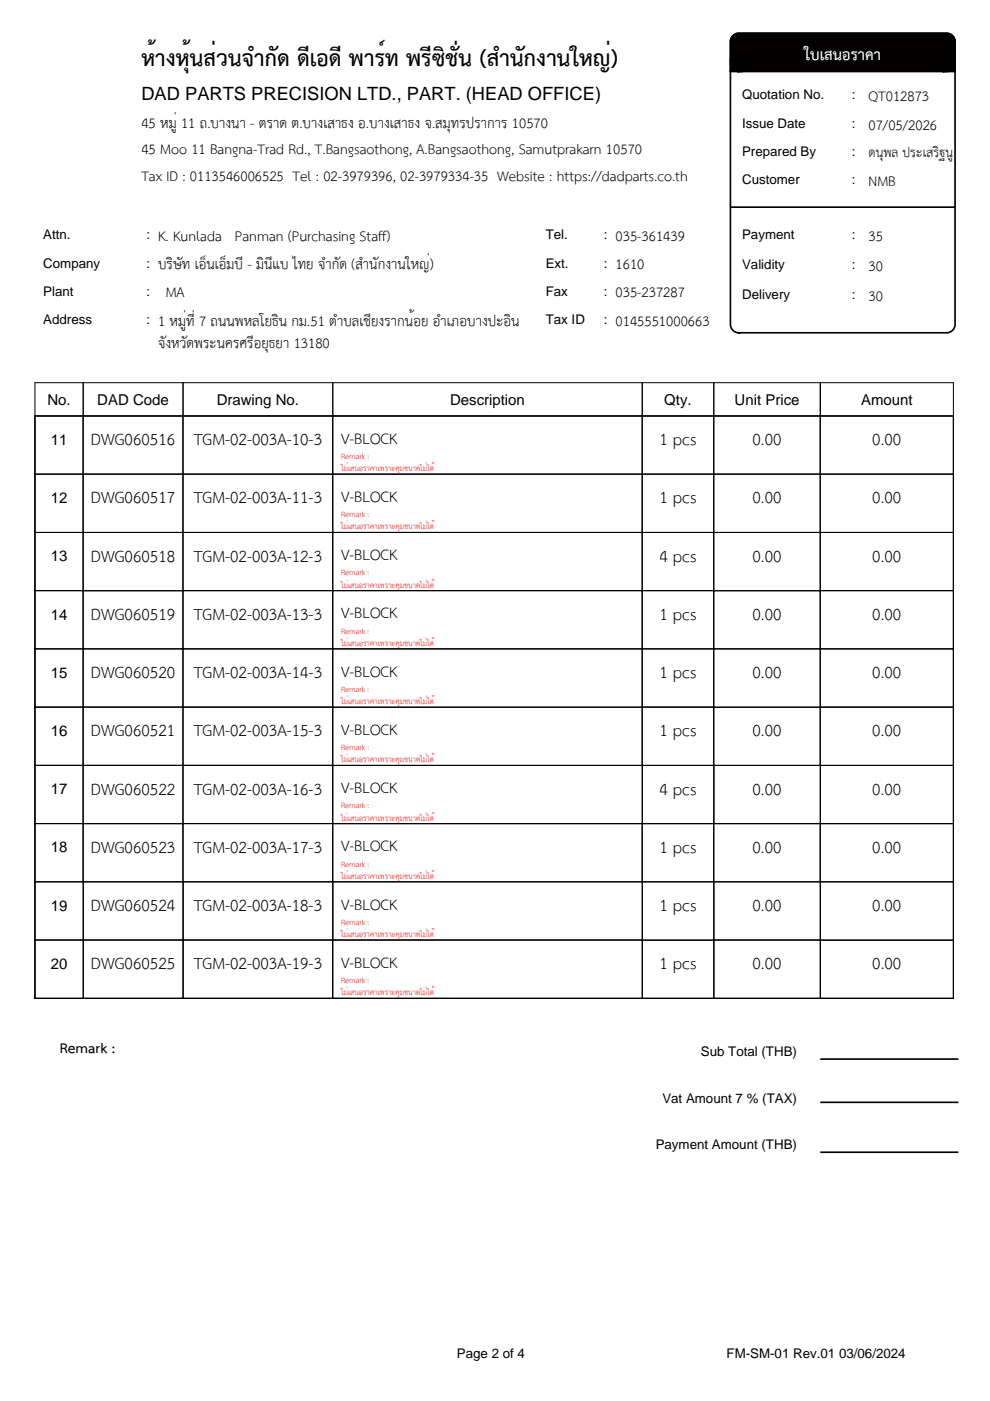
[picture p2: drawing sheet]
<svg xmlns="http://www.w3.org/2000/svg" width="210mm" height="297mm" viewBox="0 0 210 297" stroke-linecap="round" stroke-linejoin="round" font-family="sans-serif">
<path d="M7.4 88.2h10.2v12.3h-10.2z" fill="none" stroke="#000" stroke-width=".21"/>
<path d="M17.6 88.2h21.2v12.3h-21.2z" fill="#fff"/>
<path d="M17.6 88.2h21.2v12.3h-21.2z" fill="none" stroke="#000" stroke-width=".21"/>
<path d="M38.8 88.2h31.8v12.3h-31.8z" fill="#fff"/>
<path d="M38.8 88.2h31.8v12.3h-31.8z" fill="none" stroke="#000" stroke-width=".21"/>
<path d="M70.6 88.2h65.6v12.3h-65.6z" fill="#fff"/>
<path d="M70.6 88.2h65.6v12.3h-65.6z" fill="none" stroke="#000" stroke-width=".21"/>
<path d="M136.2 88.2h15.1v12.3h-15.1z" fill="#fff"/>
<path d="M136.2 88.2h15.1v12.3h-15.1z" fill="none" stroke="#000" stroke-width=".21"/>
<path d="M151.3 88.2h22.6v12.3h-22.6z" fill="#fff"/>
<path d="M151.3 88.2h22.6v12.3h-22.6z" fill="none" stroke="#000" stroke-width=".21"/>
<path d="M173.9 88.2h28.2v12.3h-28.2z" fill="#fff"/>
<path d="M173.9 88.2h28.2v12.3h-28.2z" fill="none" stroke="#000" stroke-width=".21"/>
<path d="M7.4 100.5h10.2v12.4h-10.2z" fill="#fff"/>
<path d="M7.4 100.5h10.2v12.4h-10.2z" fill="none" stroke="#000" stroke-width=".21"/>
<path d="M17.6 100.5h21.2v12.4h-21.2z" fill="#fff"/>
<path d="M17.6 100.5h21.2v12.4h-21.2z" fill="none" stroke="#000" stroke-width=".21"/>
<path d="M38.8 100.5h31.8v12.4h-31.8z" fill="#fff"/>
<path d="M38.8 100.5h31.8v12.4h-31.8z" fill="none" stroke="#000" stroke-width=".21"/>
<path d="M70.6 100.5h65.6v12.4h-65.6z" fill="#fff"/>
<path d="M70.6 100.5h65.6v12.4h-65.6z" fill="none" stroke="#000" stroke-width=".21"/>
<path d="M136.2 100.5h15.1v12.4h-15.1z" fill="#fff"/>
<path d="M136.2 100.5h15.1v12.4h-15.1z" fill="none" stroke="#000" stroke-width=".21"/>
<path d="M151.3 100.5h22.6v12.4h-22.6z" fill="#fff"/>
<path d="M151.3 100.5h22.6v12.4h-22.6z" fill="none" stroke="#000" stroke-width=".21"/>
<path d="M173.9 100.5h28.2v12.4h-28.2z" fill="#fff"/>
<path d="M173.9 100.5h28.2v12.4h-28.2z" fill="none" stroke="#000" stroke-width=".21"/>
<path d="M7.4 112.9h10.2v12.3h-10.2z" fill="#fff"/>
<path d="M7.4 112.9h10.2v12.3h-10.2z" fill="none" stroke="#000" stroke-width=".21"/>
<path d="M7.4 125.2h10.2v12.4h-10.2z" fill="#fff"/>
<path d="M7.4 125.2h10.2v12.4h-10.2z" fill="none" stroke="#000" stroke-width=".21"/>
<path d="M17.6 125.2h21.2v12.4h-21.2z" fill="#fff"/>
<path d="M17.6 125.2h21.2v12.4h-21.2z" fill="none" stroke="#000" stroke-width=".21"/>
<path d="M17.6 112.9h21.2v12.3h-21.2z" fill="#fff"/>
<path d="M17.6 112.9h21.2v12.3h-21.2z" fill="none" stroke="#000" stroke-width=".21"/>
<path d="M38.8 112.9h31.8v12.3h-31.8z" fill="#fff"/>
<path d="M38.8 112.9h31.8v12.3h-31.8z" fill="none" stroke="#000" stroke-width=".21"/>
<path d="M38.8 125.2h31.8v12.4h-31.8z" fill="#fff"/>
<path d="M38.8 125.2h31.8v12.4h-31.8z" fill="none" stroke="#000" stroke-width=".21"/>
<path d="M70.6 112.9h65.6v12.3h-65.6z" fill="#fff"/>
<path d="M70.6 112.9h65.6v12.3h-65.6z" fill="none" stroke="#000" stroke-width=".21"/>
<path d="M70.6 125.2h65.6v12.4h-65.6z" fill="#fff"/>
<path d="M70.6 125.2h65.6v12.4h-65.6z" fill="none" stroke="#000" stroke-width=".21"/>
<path d="M136.2 112.9h15.1v12.3h-15.1z" fill="#fff"/>
<path d="M136.2 112.9h15.1v12.3h-15.1z" fill="none" stroke="#000" stroke-width=".21"/>
<path d="M136.2 125.2h15.1v12.4h-15.1z" fill="#fff"/>
<path d="M136.2 125.2h15.1v12.4h-15.1z" fill="none" stroke="#000" stroke-width=".21"/>
<path d="M151.3 125.2h22.6v12.4h-22.6z" fill="#fff"/>
<path d="M151.3 125.2h22.6v12.4h-22.6z" fill="none" stroke="#000" stroke-width=".21"/>
<path d="M151.3 112.9h22.6v12.3h-22.6z" fill="#fff"/>
<path d="M151.3 112.9h22.6v12.3h-22.6z" fill="none" stroke="#000" stroke-width=".21"/>
<path d="M173.9 112.9h28.2v12.3h-28.2z" fill="#fff"/>
<path d="M173.9 112.9h28.2v12.3h-28.2z" fill="none" stroke="#000" stroke-width=".21"/>
<path d="M173.9 125.2h28.2v12.4h-28.2z" fill="#fff"/>
<path d="M173.9 125.2h28.2v12.4h-28.2z" fill="none" stroke="#000" stroke-width=".21"/>
<path d="M7.4 137.6h10.2v12.3h-10.2z" fill="#fff"/>
<path d="M7.4 137.6h10.2v12.3h-10.2z" fill="none" stroke="#000" stroke-width=".21"/>
<path d="M7.4 149.9h10.2v12.4h-10.2z" fill="#fff"/>
<path d="M7.4 149.9h10.2v12.4h-10.2z" fill="none" stroke="#000" stroke-width=".21"/>
<path d="M7.4 162.3h10.2v12.3h-10.2z" fill="#fff"/>
<path d="M7.4 162.3h10.2v12.3h-10.2z" fill="none" stroke="#000" stroke-width=".21"/>
<path d="M7.4 174.6h10.2v12.4h-10.2z" fill="#fff"/>
<path d="M7.4 174.6h10.2v12.4h-10.2z" fill="none" stroke="#000" stroke-width=".21"/>
<path d="M17.6 174.6h21.2v12.4h-21.2z" fill="#fff"/>
<path d="M17.6 174.6h21.2v12.4h-21.2z" fill="none" stroke="#000" stroke-width=".21"/>
<path d="M17.6 137.6h21.2v12.3h-21.2z" fill="#fff"/>
<path d="M17.6 137.6h21.2v12.3h-21.2z" fill="none" stroke="#000" stroke-width=".21"/>
<path d="M17.6 149.9h21.2v12.4h-21.2z" fill="#fff"/>
<path d="M17.6 149.9h21.2v12.4h-21.2z" fill="none" stroke="#000" stroke-width=".21"/>
<path d="M17.6 162.3h21.2v12.3h-21.2z" fill="#fff"/>
<path d="M17.6 162.3h21.2v12.3h-21.2z" fill="none" stroke="#000" stroke-width=".21"/>
<path d="M38.8 137.6h31.8v12.3h-31.8z" fill="#fff"/>
<path d="M38.8 137.6h31.8v12.3h-31.8z" fill="none" stroke="#000" stroke-width=".21"/>
<path d="M38.8 149.9h31.8v12.4h-31.8z" fill="#fff"/>
<path d="M38.8 149.9h31.8v12.4h-31.8z" fill="none" stroke="#000" stroke-width=".21"/>
<path d="M38.8 162.3h31.8v12.3h-31.8z" fill="#fff"/>
<path d="M38.8 162.3h31.8v12.3h-31.8z" fill="none" stroke="#000" stroke-width=".21"/>
<path d="M38.8 174.6h31.8v12.4h-31.8z" fill="#fff"/>
<path d="M38.8 174.6h31.8v12.4h-31.8z" fill="none" stroke="#000" stroke-width=".21"/>
<path d="M70.6 174.6h65.6v12.4h-65.6z" fill="#fff"/>
<path d="M70.6 174.6h65.6v12.4h-65.6z" fill="none" stroke="#000" stroke-width=".21"/>
<path d="M136.2 174.6h15.1v12.4h-15.1z" fill="#fff"/>
<path d="M136.2 174.6h15.1v12.4h-15.1z" fill="none" stroke="#000" stroke-width=".21"/>
<path d="M151.3 174.6h22.6v12.4h-22.6z" fill="#fff"/>
<path d="M151.3 174.6h22.6v12.4h-22.6z" fill="none" stroke="#000" stroke-width=".21"/>
<path d="M173.9 174.6h28.2v12.4h-28.2z" fill="#fff"/>
<path d="M173.9 174.6h28.2v12.4h-28.2z" fill="none" stroke="#000" stroke-width=".21"/>
<path d="M173.9 162.3h28.2v12.3h-28.2z" fill="#fff"/>
<path d="M173.9 162.3h28.2v12.3h-28.2z" fill="none" stroke="#000" stroke-width=".21"/>
<path d="M151.3 162.3h22.6v12.3h-22.6z" fill="#fff"/>
<path d="M151.3 162.3h22.6v12.3h-22.6z" fill="none" stroke="#000" stroke-width=".21"/>
<path d="M136.2 162.3h15.1v12.3h-15.1z" fill="#fff"/>
<path d="M136.2 162.3h15.1v12.3h-15.1z" fill="none" stroke="#000" stroke-width=".21"/>
<path d="M70.6 162.3h65.6v12.3h-65.6z" fill="#fff"/>
<path d="M70.6 162.3h65.6v12.3h-65.6z" fill="none" stroke="#000" stroke-width=".21"/>
<path d="M70.6 149.9h65.6v12.4h-65.6z" fill="#fff"/>
<path d="M70.6 149.9h65.6v12.4h-65.6z" fill="none" stroke="#000" stroke-width=".21"/>
<path d="M70.6 137.6h65.6v12.3h-65.6z" fill="#fff"/>
<path d="M70.6 137.6h65.6v12.3h-65.6z" fill="none" stroke="#000" stroke-width=".21"/>
<path d="M136.2 137.6h15.1v12.3h-15.1z" fill="#fff"/>
<path d="M136.2 137.6h15.1v12.3h-15.1z" fill="none" stroke="#000" stroke-width=".21"/>
<path d="M136.2 149.9h15.1v12.4h-15.1z" fill="#fff"/>
<path d="M136.2 149.9h15.1v12.4h-15.1z" fill="none" stroke="#000" stroke-width=".21"/>
<path d="M151.3 149.9h22.6v12.4h-22.6z" fill="#fff"/>
<path d="M151.3 149.9h22.6v12.4h-22.6z" fill="none" stroke="#000" stroke-width=".21"/>
<path d="M151.3 137.6h22.6v12.3h-22.6z" fill="#fff"/>
<path d="M151.3 137.6h22.6v12.3h-22.6z" fill="none" stroke="#000" stroke-width=".21"/>
<path d="M173.9 137.6h28.2v12.3h-28.2z" fill="#fff"/>
<path d="M173.9 137.6h28.2v12.3h-28.2z" fill="none" stroke="#000" stroke-width=".21"/>
<path d="M173.9 149.9h28.2v12.4h-28.2z" fill="#fff"/>
<path d="M173.9 149.9h28.2v12.4h-28.2z" fill="none" stroke="#000" stroke-width=".21"/>
<path d="M173.9 199.3h28.2v12.4h-28.2z" fill="#fff"/>
<path d="M173.9 199.3h28.2v12.4h-28.2z" fill="none" stroke="#000" stroke-width=".21"/>
<path d="M173.9 187h28.2v12.3h-28.2z" fill="#fff"/>
<path d="M173.9 187h28.2v12.3h-28.2z" fill="none" stroke="#000" stroke-width=".21"/>
<path d="M151.3 187h22.6v12.3h-22.6z" fill="#fff"/>
<path d="M151.3 187h22.6v12.3h-22.6z" fill="none" stroke="#000" stroke-width=".21"/>
<path d="M151.3 199.3h22.6v12.4h-22.6z" fill="#fff"/>
<path d="M151.3 199.3h22.6v12.4h-22.6z" fill="none" stroke="#000" stroke-width=".21"/>
<path d="M136.2 199.3h15.1v12.4h-15.1z" fill="#fff"/>
<path d="M136.2 199.3h15.1v12.4h-15.1z" fill="none" stroke="#000" stroke-width=".21"/>
<path d="M136.2 187h15.1v12.3h-15.1z" fill="#fff"/>
<path d="M136.2 187h15.1v12.3h-15.1z" fill="none" stroke="#000" stroke-width=".21"/>
<path d="M70.6 187h65.6v12.3h-65.6z" fill="#fff"/>
<path d="M70.6 187h65.6v12.3h-65.6z" fill="none" stroke="#000" stroke-width=".21"/>
<path d="M38.8 187h31.8v12.3h-31.8z" fill="#fff"/>
<path d="M38.8 187h31.8v12.3h-31.8z" fill="none" stroke="#000" stroke-width=".21"/>
<path d="M38.8 199.3h31.8v12.4h-31.8z" fill="#fff"/>
<path d="M38.8 199.3h31.8v12.4h-31.8z" fill="none" stroke="#000" stroke-width=".21"/>
<path d="M70.6 199.3h65.6v12.4h-65.6z" fill="#fff"/>
<path d="M70.6 199.3h65.6v12.4h-65.6z" fill="none" stroke="#000" stroke-width=".21"/>
<path d="M17.6 187h21.2v12.3h-21.2z" fill="#fff"/>
<path d="M17.6 187h21.2v12.3h-21.2z" fill="none" stroke="#000" stroke-width=".21"/>
<path d="M17.6 199.3h21.2v12.4h-21.2z" fill="#fff"/>
<path d="M17.6 199.3h21.2v12.4h-21.2z" fill="none" stroke="#000" stroke-width=".21"/>
<path d="M7.4 187h10.2v12.3h-10.2z" fill="#fff"/>
<path d="M7.4 187h10.2v12.3h-10.2z" fill="none" stroke="#000" stroke-width=".21"/>
<path d="M7.4 199.3h10.2v12.4h-10.2z" fill="#fff"/>
<path d="M7.3 88.2h194.9M7.4 88.1v123.7M202.1 88.1v123.7M7.4 199.3h10.2v12.4h-10.2zM7.3 211.7h194.9" fill="none" stroke="#000" stroke-width=".21"/>
<path d="M155.4 7.6l.8-.5h.4h44.1a1.76 1.76 0 0 1 1.8 1.7v60a1.76 1.76 0 0 1-1.8 1.8h-44.1a1.76 1.76 0 0 1-1.7-1.8v-60v-.4z" fill="#fff"/>
<path d="M155.4 7.6l.8-.5h.4h44.1a1.76 1.76 0 0 1 1.8 1.7v60a1.76 1.76 0 0 1-1.8 1.8h-44.1a1.76 1.76 0 0 1-1.7-1.8v-60v-.4zM154.9 43.9h47.6" fill="none" stroke="#000" stroke-width=".35"/>
<path d="M155.4 7.6l.8-.5h.4h44.1a1.76 1.76 0 0 1 1.8 1.7v4.6a1.76 1.76 0 0 1-1.8 1.8h-44.1a1.76 1.76 0 0 1-1.7-1.8v-4.6v-.4z" fill="#030000"/>
<path d="M155.4 7.6l.8-.5h.4h44.1a1.76 1.76 0 0 1 1.8 1.7v4.6a1.76 1.76 0 0 1-1.8 1.8h-44.1a1.76 1.76 0 0 1-1.7-1.8v-4.6v-.4z" fill="none" stroke="#000" stroke-width=".35"/>
<path d="M154.9 12.7h2.4v2.5h-2.4z" fill="#030000"/>
<path d="M154.9 12.7h2.4v2.5h-2.4z" fill="none" stroke="#000" stroke-width=".35"/>
<path d="M200 12.7h2.5v2.5h-2.5z" fill="#030000"/>
<path d="M200 12.7h2.5v2.5h-2.5zM173.9 224.5h29.3M173.9 233.7h29.3M173.9 244.3h29.3" fill="none" stroke="#000" stroke-width=".35"/>
<g fill="none" stroke="#000" stroke-width=".21">
<path d="M7.3 81.1h194.9M7.3 88.2h194.9M7.4 81.1v130.7M17.6 81.1v130.7M38.8 81.1v130.7M70.6 81.1v130.7M136.2 81.1v130.7M151.3 81.1v130.7M173.9 81.1v130.7M202.1 81.1v130.7M7.3 100.5h194.9M7.3 112.9h194.9"/>
<path d="M7.3 125.2h194.9M7.3 137.6h194.9M7.3 149.9h194.9M7.3 162.3h194.9M7.3 174.6h194.9M7.3 187h194.9M7.3 199.3h194.9M7.3 211.7h194.9"/>
</g>
<text font-size="6.7" x="30" y="14">ห้างหุ้นส่วนจำกัด ดีเอดี พาร์ท พรีซิชั่น (สำนักงานใหญ่)</text>
<g font-size="4.9">
<text x="19.3" y="94.4">DWG060516</text>
<text x="41.1" y="94.4">TGM-02-003A-10-3</text>
<text x="139.8" y="94.4">1 pcs</text>
<text x="159.5" y="94.4">0.00</text>
<text x="184.9" y="94.4">0.00</text>
<text x="19.3" y="106.7">DWG060517</text>
<text x="41.1" y="106.7">TGM-02-003A-11-3</text>
<text x="139.8" y="106.7">1 pcs</text>
<text x="159.5" y="106.7">0.00</text>
<text x="184.9" y="106.7">0.00</text>
<text x="19.3" y="119.1">DWG060518</text>
<text x="41.1" y="119.1">TGM-02-003A-12-3</text>
<text x="139.8" y="119.1">4 pcs</text>
<text x="159.5" y="119.1">0.00</text>
<text x="184.9" y="119.1">0.00</text>
<text x="19.3" y="131.4">DWG060519</text>
<text x="41.1" y="131.4">TGM-02-003A-13-3</text>
<text x="139.8" y="131.4">1 pcs</text>
<text x="159.5" y="131.4">0.00</text>
<text x="184.9" y="131.4">0.00</text>
<text x="19.3" y="143.8">DWG060520</text>
<text x="41.1" y="143.8">TGM-02-003A-14-3</text>
<text x="139.8" y="143.8">1 pcs</text>
<text x="159.5" y="143.8">0.00</text>
<text x="184.9" y="143.8">0.00</text>
<text x="19.3" y="156.1">DWG060521</text>
<text x="41.1" y="156.1">TGM-02-003A-15-3</text>
<text x="139.8" y="156.1">1 pcs</text>
<text x="159.5" y="156.1">0.00</text>
<text x="184.9" y="156.1">0.00</text>
<text x="19.3" y="168.5">DWG060522</text>
<text x="41.1" y="168.5">TGM-02-003A-16-3</text>
<text x="139.8" y="168.5">4 pcs</text>
<text x="159.5" y="168.5">0.00</text>
<text x="184.9" y="168.5">0.00</text>
<text x="19.3" y="180.8">DWG060523</text>
<text x="41.1" y="180.8">TGM-02-003A-17-3</text>
<text x="139.8" y="180.8">1 pcs</text>
<text x="159.5" y="180.8">0.00</text>
<text x="184.9" y="180.8">0.00</text>
<text x="19.3" y="193.2">DWG060524</text>
<text x="41.1" y="193.2">TGM-02-003A-18-3</text>
<text x="139.8" y="193.2">1 pcs</text>
<text x="159.5" y="193.2">0.00</text>
<text x="184.9" y="193.2">0.00</text>
<text x="19.3" y="205.5">DWG060525</text>
<text x="41.1" y="205.5">TGM-02-003A-19-3</text>
<text x="139.8" y="205.5">1 pcs</text>
<text x="159.5" y="205.5">0.00</text>
<text x="184.9" y="205.5">0.00</text>
</g>
<text font-size="4.6" fill="#fff" x="170.5" y="12.6">ใบเสนอราคา</text>
<g font-size="4.6">
<text x="72.3" y="94.1">V-BLOCK</text>
<text x="72.3" y="106.4">V-BLOCK</text>
<text x="72.3" y="118.8">V-BLOCK</text>
<text x="72.3" y="131.1">V-BLOCK</text>
<text x="72.3" y="143.4">V-BLOCK</text>
<text x="72.3" y="155.8">V-BLOCK</text>
<text x="72.3" y="168.1">V-BLOCK</text>
<text x="72.3" y="180.5">V-BLOCK</text>
<text x="72.3" y="192.8">V-BLOCK</text>
<text x="72.3" y="205.2">V-BLOCK</text>
</g>
<g font-size="4.2">
<text x="184.1" y="21.5">QT012873</text>
<text x="30" y="27.1">45 หมู่ 11 ถ.บางนา - ตราด ต.บางเสาธง อ.บางเสาธง จ.สมุทรปราการ 10570</text>
<text x="184.1" y="27.5">07/05/2026</text>
<text x="30" y="32.7">45 Moo 11 Bangna-Trad Rd., T.Bangsaothong, A.Bangsaothong, Samutprakarn 10570</text>
<text x="30" y="38.4">Tax ID : 0113546006525 Tel : 02-3979396, 02-3979334-35 Website : https://dadparts.co.th</text>
<text x="184.1" y="39.5">NMB</text>
<text x="33.5" y="51.1">K. Kunlada Panman (Purchasing Staff)</text>
<text x="130.5" y="51.1">035-361439</text>
<text x="184.1" y="51.1">35</text>
<text x="33.5" y="57.1">บริษัท เอ็นเอ็มบี - มินีแบ ไทย จำกัด (สำนักงานใหญ่)</text>
<text x="130.5" y="57.1">1610</text>
<text x="184.1" y="57.5">30</text>
<text x="35.1" y="63.1">MA</text>
<text x="130.5" y="63.1">035-237287</text>
<text x="184.1" y="63.8">30</text>
<text x="33.5" y="69">1 หมู่ที่ 7 ถนนพหลโยธิน กม.51 ตำบลเชียงรากน้อย อำเภอบางปะอิน</text>
<text x="130.5" y="69">0145551000663</text>
<text x="33.5" y="73.8">จังหวัดพระนครศรีอยุธยา 13180</text>
<text x="12.7" y="223.3">Remark :</text>
</g>
<g font-size="3.9">
<text x="30" y="21.3">DAD PARTS PRECISION LTD., PART. (HEAD OFFICE)</text>
<text x="184.1" y="33.4">ดนุพล ประเสริฐนู</text>
</g>
<g font-size="3.2">
<text x="10.1" y="85.8">No.</text>
<text x="20.6" y="85.8">DAD Code</text>
<text x="45.9" y="85.8">Drawing No.</text>
<text x="95.4" y="85.8">Description</text>
<text x="140.8" y="85.8">Qty.</text>
<text x="155.8" y="85.8">Unit Price</text>
<text x="182.6" y="85.8">Amount</text>
<text x="10.8" y="94.3">11</text>
<text x="10.8" y="106.7">12</text>
<text x="10.8" y="119">13</text>
<text x="10.8" y="131.4">14</text>
<text x="10.8" y="143.7">15</text>
<text x="10.8" y="156.1">16</text>
<text x="10.8" y="168.4">17</text>
<text x="10.8" y="180.7">18</text>
<text x="10.8" y="193.1">19</text>
<text x="10.8" y="205.4">20</text>
</g>
<g font-size="2.8">
<text x="157.3" y="21.1">Quotation No.</text>
<text x="180.6" y="21.1">:</text>
<text x="157.3" y="27.1">Issue Date</text>
<text x="180.6" y="27.1">:</text>
<text x="157.3" y="33.1">Prepared By</text>
<text x="180.6" y="33.1">:</text>
<text x="157.3" y="39.1">Customer</text>
<text x="180.6" y="39.1">:</text>
<text x="9.2" y="50.7">Attn.</text>
<text x="31" y="50.7">:</text>
<text x="115.7" y="50.7">Tel.</text>
<text x="128.1" y="50.7">:</text>
<text x="157.3" y="50.7">Payment</text>
<text x="180.6" y="50.7">:</text>
<text x="9.2" y="56.7">Company</text>
<text x="31" y="56.7">:</text>
<text x="115.7" y="56.7">Ext.</text>
<text x="128.1" y="56.7">:</text>
<text x="157.3" y="57.1">Validity</text>
<text x="180.6" y="57.1">:</text>
<text x="9.2" y="62.7">Plant</text>
<text x="31" y="62.7">:</text>
<text x="115.7" y="62.7">Fax</text>
<text x="128.1" y="62.7">:</text>
<text x="157.3" y="63.4">Delivery</text>
<text x="180.6" y="63.4">:</text>
<text x="9.2" y="68.7">Address</text>
<text x="31" y="68.7">:</text>
<text x="115.7" y="68.7">Tax ID</text>
<text x="128.1" y="68.7">:</text>
<text x="148.6" y="223.9">Sub Total (THB)</text>
<text x="140.4" y="233.8">Vat Amount 7 % (TAX)</text>
<text x="139" y="243.7">Payment Amount (THB)</text>
<text x="96.9" y="288">Page 2 of 4</text>
<text x="154.1" y="288">FM-SM-01 Rev.01 03/06/2024</text>
</g>
<g font-size="2.3" fill="#fc0905">
<text x="72.3" y="97.3">Remark :</text>
<text x="72.3" y="99.9">ไม่เสนอราคาเพราะคุมขนาดไม่ได้</text>
<text x="72.3" y="109.6">Remark :</text>
<text x="72.3" y="112.2">ไม่เสนอราคาเพราะคุมขนาดไม่ได้</text>
<text x="72.3" y="122">Remark :</text>
<text x="72.3" y="124.6">ไม่เสนอราคาเพราะคุมขนาดไม่ได้</text>
<text x="72.3" y="134.3">Remark :</text>
<text x="72.3" y="136.9">ไม่เสนอราคาเพราะคุมขนาดไม่ได้</text>
<text x="72.3" y="146.7">Remark :</text>
<text x="72.3" y="149.3">ไม่เสนอราคาเพราะคุมขนาดไม่ได้</text>
<text x="72.3" y="159">Remark :</text>
<text x="72.3" y="161.6">ไม่เสนอราคาเพราะคุมขนาดไม่ได้</text>
<text x="72.3" y="171.4">Remark :</text>
<text x="72.3" y="174">ไม่เสนอราคาเพราะคุมขนาดไม่ได้</text>
<text x="72.3" y="183.7">Remark :</text>
<text x="72.3" y="186.3">ไม่เสนอราคาเพราะคุมขนาดไม่ได้</text>
<text x="72.3" y="196.1">Remark :</text>
<text x="72.3" y="198.7">ไม่เสนอราคาเพราะคุมขนาดไม่ได้</text>
<text x="72.3" y="208.4">Remark :</text>
<text x="72.3" y="211">ไม่เสนอราคาเพราะคุมขนาดไม่ได้</text>
</g>
</svg>
